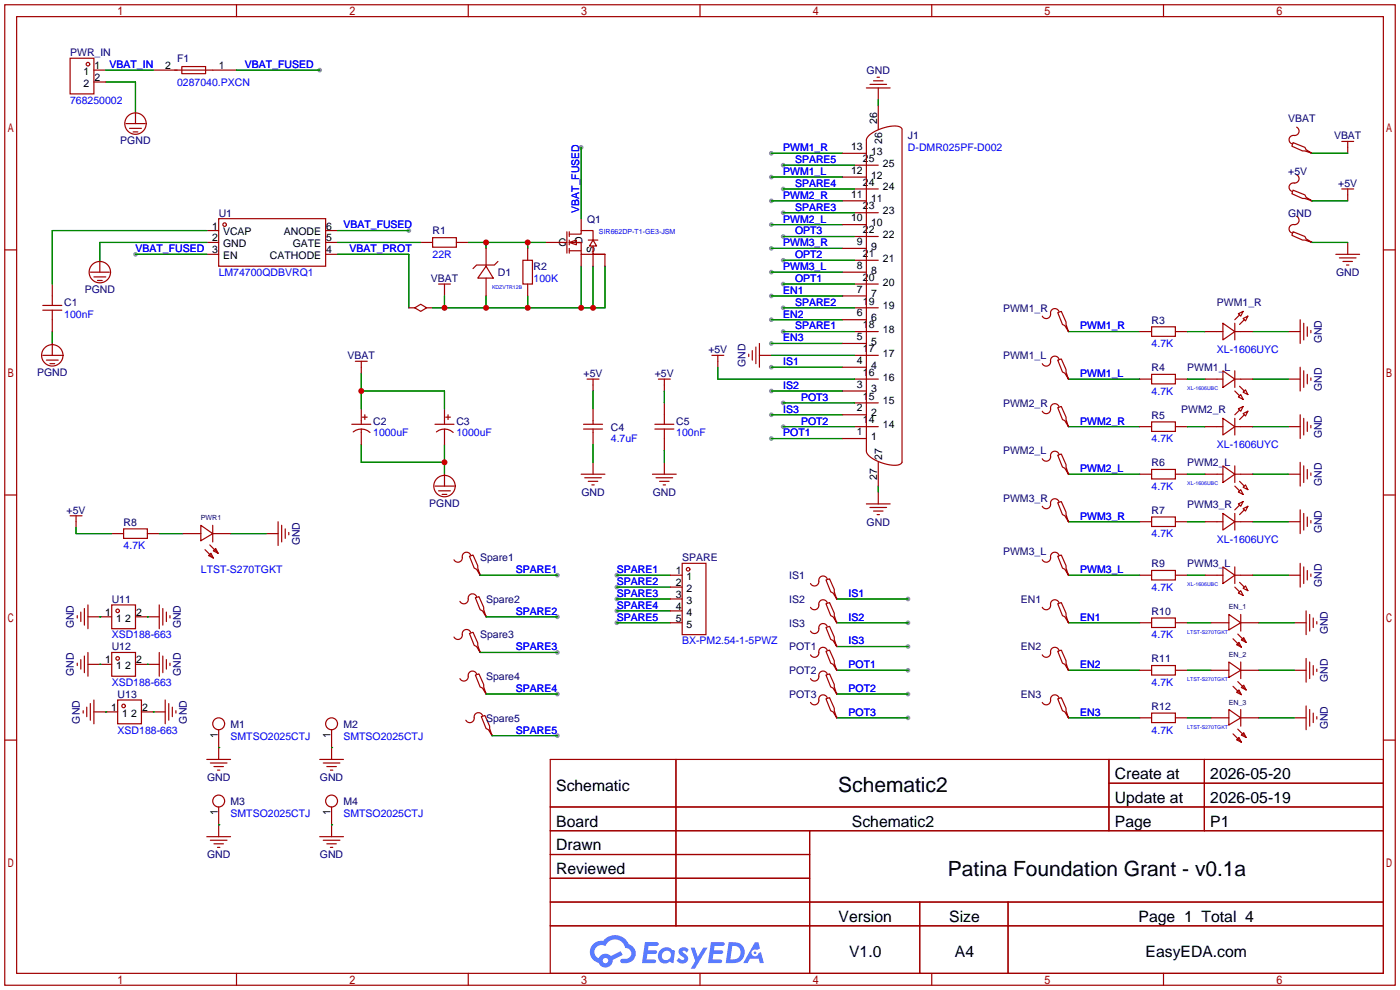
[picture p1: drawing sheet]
<svg xmlns="http://www.w3.org/2000/svg" width="299mm" height="212mm" viewBox="0 0 299 212" stroke-linecap="round" stroke-linejoin="round" font-family="sans-serif">
<g fill="#999">
<circle cx="164.8" cy="32.8" r=".51"/>
<circle cx="164.8" cy="93.7" r=".51"/>
<circle cx="164.8" cy="37.8" r=".51"/>
<circle cx="164.8" cy="48" r=".51"/>
<circle cx="164.8" cy="42.9" r=".51"/>
<circle cx="164.8" cy="58.2" r=".51"/>
<circle cx="164.8" cy="53.1" r=".51"/>
<circle cx="164.8" cy="63.2" r=".51"/>
<circle cx="164.8" cy="73.4" r=".51"/>
<circle cx="164.8" cy="68.3" r=".51"/>
<circle cx="164.8" cy="78.5" r=".51"/>
<circle cx="164.8" cy="83.6" r=".51"/>
<circle cx="164.8" cy="88.6" r=".51"/>
<circle cx="119.1" cy="122.9" r=".51"/>
<circle cx="119.1" cy="131.8" r=".51"/>
<circle cx="194.1" cy="128" r=".51"/>
<circle cx="194.1" cy="133.1" r=".51"/>
<circle cx="194.1" cy="138.2" r=".51"/>
<circle cx="194.1" cy="143.3" r=".51"/>
<circle cx="194.1" cy="148.3" r=".51"/>
<circle cx="194.1" cy="153.4" r=".51"/>
<circle cx="87.4" cy="49.3" r=".51"/>
<circle cx="29" cy="54.4" r=".51"/>
<circle cx="124.2" cy="31.5" r=".51"/>
<circle cx="119.1" cy="139.4" r=".51"/>
<circle cx="119.1" cy="148.3" r=".51"/>
<circle cx="119.1" cy="157.2" r=".51"/>
<circle cx="131.8" cy="122.9" r=".51"/>
<circle cx="131.8" cy="125.5" r=".51"/>
<circle cx="131.8" cy="128" r=".51"/>
<circle cx="131.8" cy="130.6" r=".51"/>
<circle cx="131.8" cy="133.1" r=".51"/>
<circle cx="68.3" cy="15" r=".51"/>
<circle cx="167.4" cy="91.2" r=".51"/>
<circle cx="167.4" cy="86.1" r=".51"/>
<circle cx="167.4" cy="70.9" r=".51"/>
<circle cx="167.4" cy="65.8" r=".51"/>
<circle cx="167.4" cy="60.7" r=".51"/>
<circle cx="167.4" cy="55.6" r=".51"/>
<circle cx="167.4" cy="50.5" r=".51"/>
<circle cx="167.4" cy="45.5" r=".51"/>
<circle cx="167.4" cy="40.4" r=".51"/>
<circle cx="167.4" cy="35.3" r=".51"/>
</g>
<g fill="none" stroke="#a10000" stroke-width=".25">
<path d="M1 1h297.2v209.6h-297.2zM3.6 3.6h292.1v204.4h-292.1zM50.5 1v2.6M100.1 1v2.6M149.6 1v2.6M199.1 1v2.6M248.7 1v2.6M1 53.4h2.6M295.7 53.4h2.5M1 105.8h2.6M295.7 105.8h2.5M1 158.2h2.6"/>
<path d="M295.7 158.2h2.5M117.6 162.3h178.1v45.7h-178.1zM117.6 172.5h178.1M117.6 177.5h178.1M144.5 162.3v35.6M173 177.5v30.5M237 162.3v15.2M237 167.4h58.7M257.4 162.3v15.2M117.6 182.6h55.4M117.6 192.8h178.1M117.6 187.7h55.4"/>
<path d="M117.6 197.9h178.1M196.6 192.8v15.2M215.4 192.8v15.2M50.5 208v2.6M100.1 208v2.6M149.6 208v2.6M199.1 208v2.6M248.7 208v2.6"/>
</g>
<g fill="#5487ff">
<path d="M145.3 202.7a1.3 1.3 0 0 1 1.9 .3l-.4 .6a.54 .54 0 0 0-.9-.2l.1 .2a1.34 1.34 0 0 1 .9 1.8 1.47 1.47 0 0 1-2.3-.1l.5-.6 .8 .5a.31 .31 0 0 0 .4-.3 .31 .31 0 0 0-.3-.4 1.12 1.12 0 0 1-.7-1.8z"/>
<path d="M147.6 202.5h.9l.6 2 1.2-2h.9l-2.7 4.6h-.9l1-1.7z"/>
<path d="M137.8 201.4h1.7a1.31 1.31 0 0 1 1.2 .2 .4 .4 0 0 1-.3 .5l-1.8 .1-.1 .9h1.6a.4 .4 0 0 1 .4 .4 .4 .4 0 0 1-.5 .4h-1.6l-.2 1.2h1.4a.46 .46 0 0 1 .5 0 .46 .46 0 0 1 .1 .5l-.4 .2h-2.6z"/>
<path d="M151.9 201.4h1.7a1.32 1.32 0 0 1 1.2 .2 .39 .39 0 0 1-.3 .5l-1.8 .1-.1 .9h1.6a.4 .4 0 0 1 .4 .4 .4 .4 0 0 1-.4 .4h-1.7l-.2 1.2h1.4a.46 .46 0 0 1 .5 0 .46 .46 0 0 1 .1 .5l-.4 .2h-2.6z"/>
<path d="M161.3 201.4h.8l.3 1.3-.6 .4a.75 .75 0 0 0-1.1 .3 .75 .75 0 0 0 .5 1 .75 .75 0 0 0 .9-.7l.5-.2 .6 2.3h-.8l-.3-.9h-1.8l-.5 .9h-1z"/>
<path d="M155.7 201.4l-.6 4.4h1.5a2.27 2.27 0 0 0 2.6-2.2 2.27 2.27 0 0 0-2.7-2.2zM156.5 202.1a1.5 1.5 0 0 1 1.8 1.6 1.5 1.5 0 0 1-1.9 1.4h-.3z"/>
<path d="M141.2 203a1.6 1.6 0 0 0-.3 2.3 1.6 1.6 0 0 0 2.3 .2l.7 .3 .3-2.4-.1-.3-.5-.1a1.58 1.58 0 0 0-2.4 0zM141.8 203.5a.98 .98 0 0 1 1.6 .4 .98 .98 0 0 1-1.1 1.3 .94 .94 0 0 1-.9-.7 .94 .94 0 0 1 .4-1z"/>
<path d="M126.8 201.8a2.37 2.37 0 0 0 1.1 4 1.54 1.54 0 0 0 1.8 1 1.54 1.54 0 0 0 1.2-1.6l2.2-1.1-.5-.8-2 1a1.57 1.57 0 0 0-2.7 .5 1.5 1.5 0 0 1-.7-2.1 1.5 1.5 0 0 1 2.2-.5 2.23 2.23 0 0 1 2.3-1.4 2.23 2.23 0 0 1 2 1.8 1.16 1.16 0 0 1 1.2 1.1 1.16 1.16 0 0 1-1.1 1.2h-.7a.47 .47 0 0 0-.5 .4 .47 .47 0 0 0 .4 .5 2.17 2.17 0 0 0 2.5-.9 2.17 2.17 0 0 0-.3-2.7l-.8-.4a3.2 3.2 0 0 0-5.5-.7l-1.1 .1zM128.8 205.3a.6 .6 0 0 1 1.2 0 .6 .6 0 0 1-1.2 0z"/>
<circle cx="161.4" cy="203.6" r=".28"/>
</g>
<g fill="none" stroke="#008700" stroke-width=".25">
<path d="M22.6 17.5h6.4v6.4M22.6 15h10.2M50.5 15h17.8M124.2 31.5v15.2M164.8 32.8h15.3M164.8 37.8h15.3M167.4 35.3h15.2M187.7 21.3v1.3M280.4 32.8h7.6M29 54.4h15.2M44.2 51.8h-22.9v3.8M44.2 49.3h-33v11.4"/>
<path d="M72.1 51.8h17.8M72.1 49.3h15.3M72.1 54.4h15.3v11.4M100.1 51.8h16.5M103.9 51.8v1.3M112.8 51.8v1.3M124.2 56.9v8.9M126.7 56.9v8.9M129.3 56.9v8.9h-36.8M164.8 48h15.3M164.8 42.9h15.3M164.8 58.2h15.3"/>
<path d="M164.8 53.1h15.3M167.4 55.6h15.2M167.4 50.5h15.2M167.4 45.5h15.2M167.4 40.4h15.2M280.4 42.9h7.6M280.4 51.8h7.6M11.2 70.9v2.5M77.2 79.8v7.6M95 63.2v2.6M103.9 63.2v2.6M112.8 63.2v2.6"/>
<path d="M153.4 78.5v2.5h29.2M164.8 63.2h15.3M164.8 73.4h15.3M164.8 68.3h15.3M164.8 78.5h15.3M164.8 75.9h17.8M167.4 70.9h15.2M167.4 65.8h15.2M167.4 60.7h15.2M228.3 70.9h15.3M253.7 70.9h3.9M267.7 70.9h7.6"/>
<path d="M77.2 83.6h17.8v3.8M77.2 95v3.8h17.8M95 95v6.3M126.7 83.6v3.8M126.7 95v3.8M142 83.6v2.5M142 96.3v2.5M164.8 93.7h15.3M164.8 83.6h15.3M164.8 88.6h15.3M167.4 91.2h15.2M167.4 86.1h15.2"/>
<path d="M228.3 81h15.3M228.3 91.2h15.3M253.7 81h3.9M253.7 91.2h3.9M267.7 81h7.6M267.7 91.2h7.6M16.3 112.8v1.2h7.6M34 114h5.1M49.3 114h7.6M187.7 103.9v1.3M228.3 101.3h15.3M228.3 111.5h15.3"/>
<path d="M253.7 101.3h3.9M253.7 111.5h3.9M267.7 101.3h7.6M267.7 111.5h7.6M21.3 131.8h.1M31.5 131.8h.1M102.6 122.9h16.5M102.6 139.4h16.5M103.9 131.8h15.2M131.8 122.9h11.5M131.8 133.1h11.5M131.8 128h11.5"/>
<path d="M131.8 125.5h11.5M131.8 130.6h11.5M178.8 133.1h15.3M178.8 128h15.3M178.8 138.2h15.3M228.3 122.9h15.3M228.3 133.1h15.3M253.7 122.9h3.9M253.7 133.1h5.1M267.7 122.9h7.6M269 133.1h7.6M21.3 142h.1"/>
<path d="M22.6 152.1h.1M31.5 142h.1M32.8 152.1h.1M46.7 159.8h.1M70.9 159.8h.1M103.9 148.3h15.2M105.2 157.2h13.9M178.8 153.4h15.3M178.8 143.3h15.3M178.8 148.3h15.3M228.3 153.4h15.3M228.3 143.3h15.3"/>
<path d="M253.7 153.4h5.1M253.7 143.3h5.1M269 153.4h7.6M269 143.3h7.6M46.7 176.3h.1M70.9 176.3h.1"/>
</g>
<g fill="none" stroke="#a10000" stroke-width=".25">
<path d="M15 12.4h5.1v7.7h-5.1zM20.1 15h2.5M20.1 17.5h2.5M32.8 15h17.7M38.9 14.2h5v1.5h-5zM185.2 18.8h5M185.9 18h3.6M186.7 17.3h2M187.5 16.5h.5M187.7 18.8v2.5M26.9 26.4h4.1M27.7 27.4h2.5"/>
<path d="M28.4 28.2h1.1M29 23.9v2.5M180.1 32.8h5.1M180.1 37.8h5.1M182.6 35.3h5.1M187.7 22.6v5.1M192.8 27.7v71.1a2.89 2.89 0 0 1-3.2 .5l-2.8-1.1a2.52 2.52 0 0 1-1.6-1.9v-66.1M192.8 27.6a2.89 2.89 0 0 0-3.2-.5l-2.8 1.1a2.52 2.52 0 0 0-1.6 1.9M276.4 30.5l2.5 1 .2 .5 1.3 .8-1.5-.5h-.5l-2.3-1.1zM277.1 27.2a.98 .98 0 0 1 .4 1.3 .98 .98 0 0 1-1.2 .5 .93 .93 0 0 0-.8 .8 .93 .93 0 0 0 .6 .9M277.1 37.3a.98 .98 0 0 1 .4 1.3 .98 .98 0 0 1-1.2 .5 .93 .93 0 0 0-.8 .8 .93 .93 0 0 0 .6 1M280.2 32.8h.2"/>
<path d="M286.8 30.2h2.5M288 30.2v2.6M19.3 58.2h4.1M20.1 59.2h2.5M20.8 59.9h1M21.3 55.6v2.6M44.2 54.4h2.5M44.2 51.8h2.5M44.2 49.3h2.5M46.7 46.7h22.9v10.2h-22.9zM69.6 54.4h2.5M69.6 51.8h2.5"/>
<path d="M69.6 49.3h2.5M89.9 51.8h2.6M92.5 50.8h5v2h-5zM97.5 51.8h2.6M103.9 56.9l1.5 2.5h-3.3zM103.9 53.1v3.8M103.9 59.4v3.8M106.4 55.9l-.7 .7h-3.8l-.8 .8M111.8 55.6h2v5.1h-2zM112.8 53.1v2.5M116.6 51.8h4.6M121.2 49.5v4.6"/>
<path d="M121.7 51.8h2.5v2.6h5.1h-2.6v-1.8M121.7 50h2.5v-.7h2.5v2M121.7 51.8l1.5-.5v1zM121.7 49.5v1M121.7 51.3v1M121.7 53.1v1M121.7 53.6h2.5M124.2 46.7v2.6M124.2 54.4v2.5M125.7 51.3h2.1M126.7 51.3l.8 1.3h-1.5zM126.7 54.4v2.5"/>
<path d="M129.3 54.4v2.5M180.1 42.9h5.1M180.1 58.2h5.1M180.1 53.1h5.1M180.1 48h5.1M182.6 40.4h5.1M182.6 55.6h5.1M182.6 50.5h5.1M182.6 45.5h5.1M276.4 40.6l2.5 1.1 .2 .5 1.3 .7-1.5-.5h-.5l-2.3-1zM276.4 49.5l2.5 1 .2 .6 1.3 .7-1.5-.5h-.5l-2.3-1zM277.1 46.2a.98 .98 0 0 1 .4 1.3 .98 .98 0 0 1-1.2 .5 .93 .93 0 0 0-.8 .8 .93 .93 0 0 0 .6 1"/>
<path d="M280.2 42.9h.2M280.2 51.8h.2M285.5 54.4h5.1M286.3 55.1h3.5M286.8 40.4h2.5M287 55.9h2.1M287.8 56.6h.5M288 40.4v2.5M288 51.8v2.6M9.1 75.9h4.1M9.1 66.3h4.1M9.1 65.3h4.1"/>
<path d="M9.9 77h2.5M10.7 77.7h1M11.2 60.7v4.6M11.2 66.3v4.6M11.2 73.4v2.5M75.9 77.2h2.6M77.2 77.2v2.6M87.4 65.8h1.2M88.6 65.8l1.3-.8 1.3 .8-1.3 .7zM91.2 65.8h1.3M93.7 60.7h2.6M95 60.7v2.5"/>
<path d="M112.8 60.7v2.5M152.1 75.9h2.6M153.4 75.9v2.6M160 75.7v.5M160.8 74.9v2.1M161.5 74.2v3.5M162.3 75.9h2.5M162.3 73.4v5.1M180.1 78.5h5.1M180.1 73.4h5.1M180.1 68.3h5.1M180.1 63.2h5.1"/>
<path d="M182.6 75.9h5.1M182.6 70.9h5.1M182.6 60.7h5.1M182.6 65.8h5.1M226.1 66.8l.7-.3 1 2.3v.5l.5 1.6-.7-1.3-.5-.3zM226.1 77l.7-.3 1 2.3v.5l.5 1.5-.7-1.2-.5-.3zM226.3 66.5a.93 .93 0 0 0-1.1-.5 .93 .93 0 0 0-.7 1.1 .94 .94 0 0 1-.6 1 .94 .94 0 0 1-1.1-.5M226.3 76.7a.93 .93 0 0 0-1.1-.6 .93 .93 0 0 0-.7 1.1 .94 .94 0 0 1-.6 1 .94 .94 0 0 1-1.1-.5M228.3 70.6v.3M243.6 70.9h2.5M246.1 69.8h5.1v2.1h-5.1zM251.2 70.9h2.5"/>
<path d="M257.6 70.9h3.8M261.4 69.1l2.5 1.8-2.5 1.7zM261.4 79.2l2.5 1.8-2.5 1.8zM263.9 70.9h3.8M263.9 69.1v3.5M263.9 79.2v3.6M264.7 67.1l1-.6-.5 1.1zM264.9 67.3l-1 1M265.7 68.1l1-.5-.5 1zM265.9 68.3l-1 1M275.3 70.9h2.6M277.9 68.3v5.1"/>
<path d="M277.9 78.5v5.1M278.6 69.1v3.5M278.6 79.2v3.6M279.4 69.8v2.1M280.2 70.6v.5M75.2 90.7h4M75.5 92.3a2.74 2.74 0 0 1 3.6 .1M77.2 87.4v3.3M77.2 91.7v3.3M77.5 89.2h1M78 88.6v1.1M93 90.7h4"/>
<path d="M93.3 92.3a2.74 2.74 0 0 1 3.6 .1M95 87.4v3.3M95 91.7v3.3M95.2 89.2h1.1M95.8 88.6v1.1M124.7 90.7h4.1M124.7 91.7h4.1M125.5 81h2.5M126.7 81v2.6M126.7 87.4v3.3M126.7 91.7v3.3M126.7 98.8v2.5"/>
<path d="M140 90.7h4M140 91.7h4M140.7 81h2.6M142 81v2.6M142 86.1v4.6M142 91.7v4.6M142 98.8v2.5M180.1 93.7h5.1M180.1 88.6h5.1M180.1 83.6h5.1M182.6 81h5.1M182.6 91.2h5.1"/>
<path d="M182.6 86.1h5.1M187.7 98.8v5.1M226.1 87.1l.7-.2 1 2.3v.5l.5 1.5-.7-1.3-.5-.2zM226.1 97.3l.7-.3 1 2.3v.5l.5 1.5-.7-1.2-.5-.3zM226.3 86.9a.93 .93 0 0 0-1.1-.6 .93 .93 0 0 0-.7 1.1 .94 .94 0 0 1-.6 1 .94 .94 0 0 1-1.1-.5M226.3 97a.93 .93 0 0 0-1.1-.5 .93 .93 0 0 0-.7 1 .94 .94 0 0 1-.6 1 .94 .94 0 0 1-1.1-.5M228.3 80.8v.2M228.3 90.9v.3M243.6 81h2.5M243.6 91.2h2.5M246.1 80h5.1v2h-5.1zM246.1 90.2h5.1v2h-5.1z"/>
<path d="M251.2 81h2.5M251.2 91.2h2.5M257.6 81h3.8M257.6 91.2h3.8M261.4 89.4l2.5 1.8-2.5 1.8zM261.4 99.6l2.5 1.7-2.5 1.8zM263.9 81h3.8M263.9 91.2h3.8M263.9 89.4v3.6M263.9 99.6v3.5M263.9 83.6l1 1M264.7 87.4l1-.5-.5 1z"/>
<path d="M264.7 84.8l.5-.5 .5 1zM264.9 87.6l-1 1M264.9 82.5l1 1.1M265.7 88.4l1-.5-.5 1zM265.7 83.8l.5-.5 .5 1zM265.9 88.6l-1 1.1M275.3 81h2.6M275.3 91.2h2.6M277.9 88.6v5.1M277.9 98.8v5.1M278.6 89.4v3.6M278.6 99.6v3.5"/>
<path d="M279.4 80v2M279.4 90.2v2M280.2 80.8v.5M280.2 90.9v.5M15 110.2h2.5M16.3 110.2v2.6M23.9 114h2.5M26.4 113h5.1v2.1h-5.1zM31.5 114h2.5M39.1 114h3.8M42.9 112.3l2.6 1.7-2.6 1.6zM43.8 117.5l1.8 1.8"/>
<path d="M44.6 118.7l.5-.5 .5 1.1zM44.8 116.5l1.8 1.7M45.5 114h3.8M45.5 112.3v3.5M46.1 117.2l.5 1-1-.5zM56.9 114h2.5M59.4 111.5v5.1M60.2 112.3v3.5M61 113v2.1M61.7 113.8v.5M93 103.9h4M93.7 104.9h2.6"/>
<path d="M94.5 105.7h1M95 101.3v2.6M100.3 118.9l.8-.3 1 2.3v.5l.5 1.5-.7-1.2-.6-.3zM100.6 118.6a.93 .93 0 0 0-1.1-.5 .93 .93 0 0 0-.7 1 .94 .94 0 0 1-.7 1 .94 .94 0 0 1-1.1-.5M124.2 101.3h5.1M125 102.1h3.5M125.7 102.9h2.1M126.5 103.6h.5M139.4 101.3h5.1M140.2 102.1h3.6M141 102.9h2M141.7 103.6h.5"/>
<path d="M185.2 107.7h5M185.9 108.5h3.6M186.7 109.2h2M187.5 110h.5M187.7 105.2v2.5M226.1 107.4l.7-.2 1 2.3v.5l.5 1.5-.7-1.3-.5-.2zM226.1 118.9l.7-.3 1 2.3v.5l.5 1.5-.7-1.2-.5-.3zM226.3 107.2a.93 .93 0 0 0-1.1-.6 .93 .93 0 0 0-.7 1.1 .94 .94 0 0 1-.6 1 .94 .94 0 0 1-1.1-.5M226.3 118.6a.93 .93 0 0 0-1.1-.5 .93 .93 0 0 0-.7 1 .94 .94 0 0 1-.6 1 .94 .94 0 0 1-1.1-.5M228.3 101.1v.2M228.3 111.3v.2M243.6 101.3h2.5"/>
<path d="M243.6 111.5h2.5M246.1 110.5h5.1v2h-5.1zM246.1 100.3h5.1v2.1h-5.1zM251.2 101.3h2.5M251.2 111.5h2.5M257.6 101.3h3.8M257.6 111.5h3.8M261.4 109.7l2.5 1.8-2.5 1.8zM263.9 101.3h3.8M263.9 111.5h3.8M263.9 109.7v3.6M263.9 103.9l1 1"/>
<path d="M264.7 107.7l1-.5-.5 1zM264.9 107.9l-1 1.1M264.9 102.9l1 1M265.2 104.6l.5 1.1-1-.5zM265.7 108.7l1-.5-.5 1zM265.9 109l-1 1M266.2 103.6l.5 1-1-.5zM275.3 101.3h2.6M275.3 111.5h2.6M277.9 109v5M278.6 109.7v3.6M279.4 100.3v2.1"/>
<path d="M279.4 110.5v2M280.2 101.1v.5M280.2 111.3v.5M16.5 131.6v.5M17.3 130.8v2M18 130v3.6M18.8 131.8h5.1M18.8 129.3v5.1M18.8 139.4v5.1M23.9 129.3h5.1v5.1h-5.1zM23.9 139.4h5.1v5.1h-5.1zM29 131.8h5"/>
<path d="M34 129.3v5.1M34 139.4v5.1M34.8 130v3.6M35.6 130.8v2M36.3 131.6v.5M100.3 135.4l.8-.3 1 2.3v.5l.5 1.5-.7-1.2-.6-.3zM100.6 135.1a.93 .93 0 0 0-1.1-.5 .93 .93 0 0 0-.7 1 .94 .94 0 0 1-.7 1 .94 .94 0 0 1-1.1-.5M101.6 127.8l.8-.3 1 2.3v.5l.5 1.5-.8-1.2-.5-.3zM101.9 127.5a.93 .93 0 0 0-1.2-.6 .93 .93 0 0 0-.6 1.1 .94 .94 0 0 1-.7 1 .94 .94 0 0 1-1.1-.5M102.6 122.7v.2M102.6 139.2v.2M103.9 131.6v.2"/>
<path d="M143.3 122.9h2.5M143.3 133.1h2.5M143.3 125.5h2.5M143.3 128h2.5M143.3 130.6h2.5M145.8 120.4h5.1v15.2h-5.1zM176.5 124l.8-.3 1 2.3v.5l.5 1.5-.7-1.3-.6-.2zM176.5 129l.8-.2 1 2.3v.5l.5 1.5-.7-1.3-.6-.2zM176.5 134.1l.8-.2 1 2.2v.6l.5 1.5-.7-1.3-.6-.2zM176.5 139.2l.8-.3 1 2.3v.5l.5 1.6-.7-1.3-.6-.3zM176.8 123.7a.93 .93 0 0 0-1.1-.6 .93 .93 0 0 0-.7 1.1 .94 .94 0 0 1-.7 1 .94 .94 0 0 1-1.1-.5M176.8 128.8a.93 .93 0 0 0-1.1-.6 .93 .93 0 0 0-.7 1.1 .94 .94 0 0 1-.7 1 .94 .94 0 0 1-1.1-.5"/>
<path d="M176.8 133.9a.93 .93 0 0 0-1.1-.6 .93 .93 0 0 0-.7 1.1 .94 .94 0 0 1-.7 1 .94 .94 0 0 1-1.1-.5M176.8 138.9a.93 .93 0 0 0-1.1-.5 .93 .93 0 0 0-.7 1 .94 .94 0 0 1-.7 1 .94 .94 0 0 1-1.1-.4M178.8 127.8v.2M178.8 132.8v.3M178.8 137.9v.3M226.1 129l.7-.2 1 2.3v.5l.5 1.5-.7-1.3-.5-.2zM226.1 139.2l.7-.3 1 2.3v.5l.5 1.6-.7-1.3-.5-.3zM226.3 128.8a.93 .93 0 0 0-1.1-.6 .93 .93 0 0 0-.7 1.1 .94 .94 0 0 1-.6 1 .94 .94 0 0 1-1.1-.5M226.3 138.9a.93 .93 0 0 0-1.1-.5 .93 .93 0 0 0-.7 1 .94 .94 0 0 1-.6 1 .94 .94 0 0 1-1.1-.4M228.3 122.7v.2M228.3 132.8v.3M243.6 122.9h2.5"/>
<path d="M243.6 133.1h2.5M246.1 121.9h5.1v2.1h-5.1zM246.1 132.1h5.1v2h-5.1zM251.2 122.9h2.5M251.2 133.1h2.5M257.6 122.9h3.8M258.8 133.1h3.8M261.4 121.2l2.5 1.7-2.5 1.8zM262.6 131.3l2.6 1.8-2.6 1.5zM263.5 136.5l1.8 1.8M263.9 122.9h3.8M263.9 121.2v3.5"/>
<path d="M263.9 125.5l1 1M264.5 135.5l1.8 1.8M264.8 137.3l.5 1-1-.5zM264.9 124.5l1 1M265.2 126.2l.5 1.1-1-.6zM265.2 133.1h3.8M265.2 131.3v3.6M265.3 136.8l.5-.5 .5 1zM266.2 125.2l.5 1-1-.5zM275.3 122.9h2.6M276.6 133.1h2.5M277.9 120.4v5.1"/>
<path d="M278.6 121.2v3.5M279.1 130.6v5M279.4 121.9v2.1M279.9 131.3v3.6M280.2 122.7v.5M280.7 132.1v2M281.4 132.8v.6M16.5 141.7v.5M17.3 141v2M17.8 151.9v.5M18 140.2v3.6M18.5 151.1v2.1"/>
<path d="M18.8 142h5.1M19.3 150.4v3.5M20.1 152.1h5M20.1 149.6v5.1M25.1 149.6h5.1v5.1h-5.1zM29 142h5M30.2 152.1h5.1M34.8 140.2v3.6M35.3 149.6v5.1M35.6 141v2M36.1 150.4v3.5M36.3 141.7v.5"/>
<path d="M36.8 151.1v2.1M37.6 151.9v.5M46.7 156v6.3M70.9 156v6.3M101.6 144.3l.8-.3 1 2.3v.5l.5 1.5-.8-1.2-.5-.3zM101.9 144a.93 .93 0 0 0-1.2-.5 .93 .93 0 0 0-.6 1 .94 .94 0 0 1-.7 1 .94 .94 0 0 1-1.1-.5M102.9 153.2l.7-.3 1 2.3v.5l.6 1.5-.8-1.2-.5-.3zM103.1 152.9a.93 .93 0 0 0-1.1-.6 .93 .93 0 0 0-.7 1.1 .94 .94 0 0 1-.6 1 .94 .94 0 0 1-1.1-.5M103.9 148.1v.2M105.2 157v.2M176.5 144.3l.8-.3 1 2.3v.5l.5 1.5-.7-1.2-.6-.3zM176.5 149.4l.8-.3 1 2.3v.5l.5 1.5-.7-1.3-.6-.2z"/>
<path d="M176.8 144a.93 .93 0 0 0-1.1-.5 .93 .93 0 0 0-.7 1 .94 .94 0 0 1-.7 1 .94 .94 0 0 1-1.1-.5M176.8 149.1a.93 .93 0 0 0-1.1-.6 .93 .93 0 0 0-.7 1.1 .94 .94 0 0 1-.7 1 .94 .94 0 0 1-1.1-.5M178.8 143v.3M178.8 148.1v.2M178.8 153.2v.2M226.1 149.4l.7-.3 1 2.3v.5l.5 1.5-.7-1.3-.5-.2zM226.3 149.1a.93 .93 0 0 0-1.1-.6 .93 .93 0 0 0-.7 1.1 .94 .94 0 0 1-.6 1 .94 .94 0 0 1-1.1-.5M228.3 143v.3M228.3 153.2v.2M243.6 143.3h2.5M243.6 153.4h2.5M246.1 142.2h5.1v2.1h-5.1z"/>
<path d="M246.1 152.4h5.1v2h-5.1zM251.2 143.3h2.5M251.2 153.4h2.5M258.8 143.3h3.8M258.8 153.4h3.8M262.6 141.5l2.6 1.8-2.6 1.5zM262.6 151.6l2.6 1.8-2.6 1.5zM263.5 146.7l1.8 1.8M263.5 156.8l1.8 1.8M264.3 148l.5-.6 .5 1.1zM264.5 145.7l1.8 1.7M264.5 155.8l1.8 1.8"/>
<path d="M264.8 157.6l.5 1-1-.5zM265.2 143.3h3.8M265.2 153.4h3.8M265.2 141.5v3.5M265.2 151.6v3.6M265.3 146.9l.5-.5 .5 1zM265.8 156.6l.5 1-1-.5zM276.6 143.3h2.5M276.6 153.4h2.5M279.1 140.7v5.1M279.1 150.9v5.1M279.9 141.5v3.5"/>
<path d="M279.9 151.6v3.6M280.7 142.2v2.1M280.7 152.4v2M281.4 143v.5M281.4 153.2v.5M44.2 178.8h5.1M44.2 162.3h5.1M45 179.6h3.5M45 163.1h3.5M45.7 163.8h2.1M46.5 164.6h.5M46.7 172.5v6.3"/>
<path d="M68.3 178.8h5.1M68.3 162.3h5.1M69.1 179.6h3.5M69.1 163.1h3.5M69.8 163.8h2.1M70.6 164.6h.5M70.9 172.5v6.3M45.7 180.3h2.1M46.5 181.1h.5M69.8 180.3h2.1M70.6 181.1h.5"/>
<circle cx="18.8" cy="13.7" r=".38"/>
<circle cx="29" cy="26.4" r="2.29"/>
<circle cx="21.3" cy="58.2" r="2.29"/>
<circle cx="48" cy="48" r=".38"/>
<circle cx="11.2" cy="75.9" r="2.29"/>
<circle cx="95" cy="103.9" r="2.29"/>
<circle cx="25.1" cy="130.6" r=".38"/>
<circle cx="147.1" cy="121.7" r=".38"/>
<circle cx="25.1" cy="140.7" r=".38"/>
<circle cx="26.4" cy="150.9" r=".38"/>
<circle cx="46.7" cy="154.7" r="1.27"/>
<circle cx="70.9" cy="154.7" r="1.27"/>
<circle cx="46.7" cy="171.2" r="1.27"/>
<circle cx="70.9" cy="171.2" r="1.27"/>
</g>
<g fill="#c00">
<circle cx="95" cy="65.8" r=".63"/>
<circle cx="103.9" cy="65.8" r=".63"/>
<circle cx="112.8" cy="65.8" r=".63"/>
<circle cx="124.2" cy="65.8" r=".63"/>
<circle cx="126.7" cy="65.8" r=".63"/>
<circle cx="103.9" cy="51.8" r=".63"/>
<circle cx="112.8" cy="51.8" r=".63"/>
<circle cx="95" cy="98.8" r=".63"/>
<circle cx="77.2" cy="83.6" r=".63"/>
</g>
<g font-size="4.5">
<text x="179.2" y="169.4">Schematic2</text>
<text x="202.6" y="187.1">Patina Foundation Grant - v0.1a</text>
</g>
<g font-size="3.4">
<text x="238.3" y="166.5">Create at</text>
<text x="258.7" y="166.5">2026-05-20</text>
<text x="118.9" y="169">Schematic</text>
<text x="238.3" y="171.6">Update at</text>
<text x="258.7" y="171.6">2026-05-19</text>
<text x="118.9" y="176.6">Board</text>
<text x="182.1" y="176.6">Schematic2</text>
<text x="238.3" y="176.6">Page</text>
<text x="258.7" y="176.6">P1</text>
<text x="118.9" y="181.7">Drawn</text>
<text x="118.9" y="186.8">Reviewed</text>
<text x="179.2" y="197">Version</text>
<text x="202.9" y="197">Size</text>
<text x="243.3" y="197">Page 1 Total 4</text>
<text x="181.5" y="204.6">V1.0</text>
<text x="204.1" y="204.6">A4</text>
<text x="244.8" y="204.6">EasyEDA.com</text>
</g>
<g font-size="2.2" fill="#000080">
<text x="15" y="12">PWR_IN</text>
<text x="37.8" y="13.3">F1</text>
<text x="185.2" y="15.8">GND</text>
<text x="194.1" y="29.8">J1</text>
<text x="275.3" y="26">VBAT</text>
<text x="285.1" y="29.8">VBAT</text>
<text x="25.7" y="30.8">PGND</text>
<text x="275.3" y="37.4">+5V</text>
<text x="286" y="39.9">+5V</text>
<text x="46.7" y="46.3">U1</text>
<text x="125.5" y="47.6">Q1</text>
<text x="275.3" y="46.3">GND</text>
<text x="92.5" y="50.1">R1</text>
<text x="106.4" y="59">D1</text>
<text x="114" y="57.7">R2</text>
<text x="285.5" y="59">GND</text>
<text x="13.7" y="65.3">C1</text>
<text x="18.1" y="62.5">PGND</text>
<text x="92.1" y="60.3">VBAT</text>
<text x="260.1" y="65.3">PWM1_R</text>
<text x="214.4" y="66.6">PWM1_R</text>
<text x="246.1" y="69.1">R3</text>
<text x="74.3" y="76.8">VBAT</text>
<text x="151.4" y="75.5">+5V</text>
<text x="214.4" y="76.8">PWM1_L</text>
<text x="282.5" y="73.4" transform="rotate(-90 282.5 73.4)">GND</text>
<text x="7.9" y="80.3">PGND</text>
<text x="124.7" y="80.6">+5V</text>
<text x="140" y="80.6">+5V</text>
<text x="159.3" y="78.4" transform="rotate(-90 159.3 78.4)">GND</text>
<text x="246.1" y="79.3">R4</text>
<text x="253.7" y="79.3">PWM1_L</text>
<text x="282.5" y="83.5" transform="rotate(-90 282.5 83.5)">GND</text>
<text x="214.4" y="86.9">PWM2_R</text>
<text x="246.1" y="89.5">R5</text>
<text x="252.5" y="88.2">PWM2_R</text>
<text x="79.8" y="90.7">C2</text>
<text x="97.5" y="90.7">C3</text>
<text x="130.6" y="92">C4</text>
<text x="144.5" y="90.7">C5</text>
<text x="282.5" y="93.7" transform="rotate(-90 282.5 93.7)">GND</text>
<text x="214.4" y="97.1">PWM2_L</text>
<text x="246.1" y="99.6">R6</text>
<text x="253.7" y="99.6">PWM2_L</text>
<text x="124.3" y="106">GND</text>
<text x="139.5" y="106">GND</text>
<text x="214.4" y="107.2">PWM3_R</text>
<text x="282.5" y="103.8" transform="rotate(-90 282.5 103.8)">GND</text>
<text x="14.2" y="109.8">+5V</text>
<text x="26.4" y="112.3">R8</text>
<text x="91.8" y="108.3">PGND</text>
<text x="185.2" y="112.3">GND</text>
<text x="246.1" y="109.8">R7</text>
<text x="253.7" y="108.5">PWM3_R</text>
<text x="282.5" y="114" transform="rotate(-90 282.5 114)">GND</text>
<text x="64.1" y="116.5" transform="rotate(-90 64.1 116.5)">GND</text>
<text x="102.6" y="119.9">Spare1</text>
<text x="145.8" y="119.9">SPARE</text>
<text x="214.4" y="118.7">PWM3_L</text>
<text x="168.7" y="123.8">IS1</text>
<text x="246.1" y="121.2">R9</text>
<text x="253.7" y="121.2">PWM3_L</text>
<text x="282.5" y="125.4" transform="rotate(-90 282.5 125.4)">GND</text>
<text x="23.9" y="128.8">U11</text>
<text x="103.9" y="128.8">Spare2</text>
<text x="168.7" y="128.8">IS2</text>
<text x="218.2" y="128.8">EN1</text>
<text x="246.1" y="131.4">R10</text>
<text x="15.8" y="134.3" transform="rotate(-90 15.8 134.3)">GND</text>
<text x="38.7" y="134.3" transform="rotate(-90 38.7 134.3)">GND</text>
<text x="102.6" y="136.5">Spare3</text>
<text x="168.7" y="133.9">IS3</text>
<text x="283.8" y="135.6" transform="rotate(-90 283.8 135.6)">GND</text>
<text x="23.9" y="139">U12</text>
<text x="168.7" y="139">POT1</text>
<text x="218.2" y="139">EN2</text>
<text x="246.1" y="141.5">R11</text>
<text x="15.8" y="144.5" transform="rotate(-90 15.8 144.5)">GND</text>
<text x="25.1" y="149.2">U13</text>
<text x="38.7" y="144.5" transform="rotate(-90 38.7 144.5)">GND</text>
<text x="103.9" y="145.3">Spare4</text>
<text x="168.7" y="144.1">POT2</text>
<text x="168.7" y="149.2">POT3</text>
<text x="218.2" y="149.2">EN3</text>
<text x="283.8" y="145.7" transform="rotate(-90 283.8 145.7)">GND</text>
<text x="17.1" y="154.6" transform="rotate(-90 17.1 154.6)">GND</text>
<text x="39.9" y="154.6" transform="rotate(-90 39.9 154.6)">GND</text>
<text x="49.3" y="155.5">M1</text>
<text x="73.4" y="155.5">M2</text>
<text x="103.9" y="154.2">Spare5</text>
<text x="246.1" y="151.7">R12</text>
<text x="283.8" y="155.9" transform="rotate(-90 283.8 155.9)">GND</text>
<text x="44.2" y="166.9">GND</text>
<text x="68.4" y="166.9">GND</text>
<text x="49.3" y="172">M3</text>
<text x="73.4" y="172">M4</text>
<text x="44.2" y="183.4">GND</text>
<text x="68.4" y="183.4">GND</text>
</g>
<g font-size="2.2">
<text x="17.9" y="16">1</text>
<text x="20.2" y="14.8">1</text>
<text x="20.2" y="17.3">2</text>
<text x="35.3" y="14.8">2</text>
<text x="46.7" y="14.8">1</text>
<text x="17.9" y="18.6">2</text>
<text x="187.5" y="26.4" transform="rotate(-90 187.5 26.4)">26</text>
<text x="181.9" y="32.1">13</text>
<text x="184.4" y="34.6">25</text>
<text x="186.2" y="33.1">13</text>
<text x="188.5" y="30.7" transform="rotate(-90 188.5 30.7)">26</text>
<text x="188.7" y="35.6">25</text>
<text x="181.9" y="37.1">12</text>
<text x="184.4" y="39.7">24</text>
<text x="186.2" y="38.2">12</text>
<text x="188.7" y="40.7">24</text>
<text x="181.9" y="47.3">10</text>
<text x="181.9" y="42.2">11</text>
<text x="184.4" y="44.8">23</text>
<text x="186.2" y="43.2">11</text>
<text x="188.7" y="45.8">23</text>
<text x="45.4" y="49.1">1</text>
<text x="45.4" y="51.6">2</text>
<text x="47.7" y="50.3">VCAP</text>
<text x="47.7" y="52.9">GND</text>
<text x="60.7" y="50.3">ANODE</text>
<text x="62.6" y="52.9">GATE</text>
<text x="69.7" y="51.6">5</text>
<text x="69.7" y="49.1">6</text>
<text x="119.4" y="52.6">G</text>
<text x="124.5" y="52.1" transform="rotate(-90 124.5 52.1)">D</text>
<text x="183.1" y="52.4">9</text>
<text x="184.4" y="49.8">22</text>
<text x="186.2" y="53.4">9</text>
<text x="186.2" y="48.3">10</text>
<text x="188.7" y="50.9">22</text>
<text x="45.4" y="54.1">3</text>
<text x="47.7" y="55.4">EN</text>
<text x="57.7" y="55.4">CATHODE</text>
<text x="69.7" y="54.1">4</text>
<text x="127.1" y="54.1" transform="rotate(-90 127.1 54.1)">S</text>
<text x="183.1" y="57.5">8</text>
<text x="184.4" y="54.9">21</text>
<text x="186.2" y="58.5">8</text>
<text x="188.7" y="55.9">21</text>
<text x="183.1" y="62.5">7</text>
<text x="184.4" y="65.1">19</text>
<text x="184.4" y="60">20</text>
<text x="186.2" y="63.6">7</text>
<text x="188.7" y="61">20</text>
<text x="183.1" y="67.6">6</text>
<text x="184.4" y="70.2">18</text>
<text x="186.2" y="68.6">6</text>
<text x="188.7" y="71.2">18</text>
<text x="188.7" y="66.1">19</text>
<text x="183.1" y="77.8">4</text>
<text x="183.1" y="72.7">5</text>
<text x="184.4" y="75.2">17</text>
<text x="186.2" y="73.7">5</text>
<text x="188.7" y="76.3">17</text>
<text x="183.1" y="82.9">3</text>
<text x="184.4" y="80.3">16</text>
<text x="186.2" y="83.9">3</text>
<text x="186.2" y="78.8">4</text>
<text x="188.7" y="81.3">16</text>
<text x="183.1" y="87.9">2</text>
<text x="184.4" y="85.4">15</text>
<text x="186.2" y="89">2</text>
<text x="188.7" y="86.4">15</text>
<text x="183.1" y="93">1</text>
<text x="184.4" y="90.5">14</text>
<text x="186.2" y="94">1</text>
<text x="188.7" y="91.5">14</text>
<text x="188.5" y="98.3" transform="rotate(-90 188.5 98.3)">27</text>
<text x="187.5" y="102.6" transform="rotate(-90 187.5 102.6)">27</text>
<text x="144.4" y="122.7">1</text>
<text x="144.4" y="125.3">2</text>
<text x="146.7" y="124">1</text>
<text x="22.5" y="131.6">1</text>
<text x="29.1" y="131.6">2</text>
<text x="144.4" y="127.8">3</text>
<text x="144.4" y="130.3">4</text>
<text x="146.7" y="126.5">2</text>
<text x="146.7" y="129.1">3</text>
<text x="146.7" y="131.6">4</text>
<text x="24.8" y="132.9">1</text>
<text x="26.8" y="132.9">2</text>
<text x="144.4" y="132.9">5</text>
<text x="146.7" y="134.2">5</text>
<text x="22.5" y="141.8">1</text>
<text x="24.8" y="143">1</text>
<text x="26.8" y="143">2</text>
<text x="29.1" y="141.8">2</text>
<text x="23.8" y="151.9">1</text>
<text x="26.1" y="153.2">1</text>
<text x="28" y="153.2">2</text>
<text x="30.4" y="151.9">2</text>
<text x="46.5" y="157.7" transform="rotate(-90 46.5 157.7)">1</text>
<text x="70.7" y="157.7" transform="rotate(-90 70.7 157.7)">1</text>
<text x="46.5" y="174.2" transform="rotate(-90 46.5 174.2)">1</text>
<text x="70.7" y="174.2" transform="rotate(-90 70.7 174.2)">1</text>
</g>
<g font-size="2.2" fill="#00f">
<text x="23.4" y="14.5">VBAT_IN</text>
<text x="52.4" y="14.5">VBAT_FUSED</text>
<text x="15" y="22.2">768250002</text>
<text x="37.8" y="18.3">0287040.PXCN</text>
<text x="167.4" y="32.3">PWM1_R</text>
<text x="169.9" y="34.9">SPARE5</text>
<text x="194.1" y="32.3">D-DMR025PF-D002</text>
<text x="167.4" y="37.4">PWM1_L</text>
<text x="169.9" y="39.9">SPARE4</text>
<text x="123.8" y="45.5" transform="rotate(-90 123.8 45.5)">VBAT_FUSED</text>
<text x="167.4" y="47.6">PWM2_L</text>
<text x="167.4" y="42.5">PWM2_R</text>
<text x="169.9" y="45">SPARE3</text>
<text x="29" y="53.9">VBAT_FUSED</text>
<text x="73.4" y="48.8">VBAT_FUSED</text>
<text x="74.7" y="53.9">VBAT_PROT</text>
<text x="167.4" y="52.6">PWM3_R</text>
<text x="169.9" y="50.1">OPT3</text>
<text x="46.7" y="59">LM74700QDBVRQ1</text>
<text x="92.5" y="55.2">22R</text>
<text x="167.4" y="57.7">PWM3_L</text>
<text x="169.9" y="55.2">OPT2</text>
<text x="114" y="60.3">100K</text>
<text x="167.4" y="62.8">EN1</text>
<text x="169.9" y="65.3">SPARE2</text>
<text x="169.9" y="60.3">OPT1</text>
<text x="13.7" y="67.9">100nF</text>
<text x="167.4" y="67.9">EN2</text>
<text x="169.9" y="70.4">SPARE1</text>
<text x="230.9" y="70.4">PWM1_R</text>
<text x="167.4" y="73">EN3</text>
<text x="246.1" y="74.2">4.7K</text>
<text x="260.1" y="75.5">XL-1606UYC</text>
<text x="167.4" y="78">IS1</text>
<text x="167.4" y="83.1">IS2</text>
<text x="230.9" y="80.6">PWM1_L</text>
<text x="167.4" y="88.2">IS3</text>
<text x="171.2" y="85.7">POT3</text>
<text x="246.1" y="84.4">4.7K</text>
<text x="79.8" y="93.3">1000uF</text>
<text x="97.5" y="93.3">1000uF</text>
<text x="130.6" y="94.5">4.7uF</text>
<text x="144.5" y="93.3">100nF</text>
<text x="167.4" y="93.3">POT1</text>
<text x="171.2" y="90.7">POT2</text>
<text x="230.9" y="90.7">PWM2_R</text>
<text x="246.1" y="94.5">4.7K</text>
<text x="260.1" y="95.8">XL-1606UYC</text>
<text x="230.9" y="100.9">PWM2_L</text>
<text x="246.1" y="104.7">4.7K</text>
<text x="230.9" y="111.1">PWM3_R</text>
<text x="26.4" y="117.4">4.7K</text>
<text x="246.1" y="114.9">4.7K</text>
<text x="260.1" y="116.1">XL-1606UYC</text>
<text x="42.9" y="122.5">LTST-S270TGKT</text>
<text x="110.2" y="122.5">SPARE1</text>
<text x="131.8" y="122.5">SPARE1</text>
<text x="131.8" y="125">SPARE2</text>
<text x="230.9" y="122.5">PWM3_L</text>
<text x="110.2" y="131.4">SPARE2</text>
<text x="131.8" y="127.6">SPARE3</text>
<text x="131.8" y="130.1">SPARE4</text>
<text x="181.4" y="127.6">IS1</text>
<text x="246.1" y="126.3">4.7K</text>
<text x="23.9" y="136.5">XSD188-663</text>
<text x="131.8" y="132.6">SPARE5</text>
<text x="145.8" y="137.7">BX-PM2.54-1-5PWZ</text>
<text x="181.4" y="132.6">IS2</text>
<text x="181.4" y="137.7">IS3</text>
<text x="230.9" y="132.6">EN1</text>
<text x="246.1" y="136.5">4.7K</text>
<text x="110.2" y="139">SPARE3</text>
<text x="181.4" y="142.8">POT1</text>
<text x="230.9" y="142.8">EN2</text>
<text x="23.9" y="146.6">XSD188-663</text>
<text x="110.2" y="147.9">SPARE4</text>
<text x="181.4" y="147.9">POT2</text>
<text x="246.1" y="146.6">4.7K</text>
<text x="181.4" y="153">POT3</text>
<text x="230.9" y="153">EN3</text>
<text x="25.1" y="156.8">XSD188-663</text>
<text x="49.3" y="158">SMTSO2025CTJ</text>
<text x="73.4" y="158">SMTSO2025CTJ</text>
<text x="110.2" y="156.8">SPARE5</text>
<text x="246.1" y="156.8">4.7K</text>
<text x="49.3" y="174.6">SMTSO2025CTJ</text>
<text x="73.4" y="174.6">SMTSO2025CTJ</text>
</g>
<text font-size="1.5" fill="#00f" x="128" y="50">SIR662DP-T1-GE3-JSM</text>
<g font-size="1.5" fill="#000080">
<text x="42.9" y="111.2">PWR1</text>
<text x="262.6" y="130.3">EN_1</text>
<text x="262.6" y="140.4">EN_2</text>
<text x="262.6" y="150.6">EN_3</text>
</g>
<g font-size="1.1" fill="#00f">
<text x="105.2" y="61.8">KDZVTR12B</text>
<text x="253.7" y="83.3">XL-1606UBC</text>
<text x="253.7" y="103.7">XL-1606UBC</text>
<text x="253.7" y="125.3">XL-1606UBC</text>
<text x="253.7" y="135.4">LTST-S270TGKT</text>
<text x="253.7" y="145.6">LTST-S270TGKT</text>
<text x="253.7" y="155.7">LTST-S270TGKT</text>
</g>
</svg>
